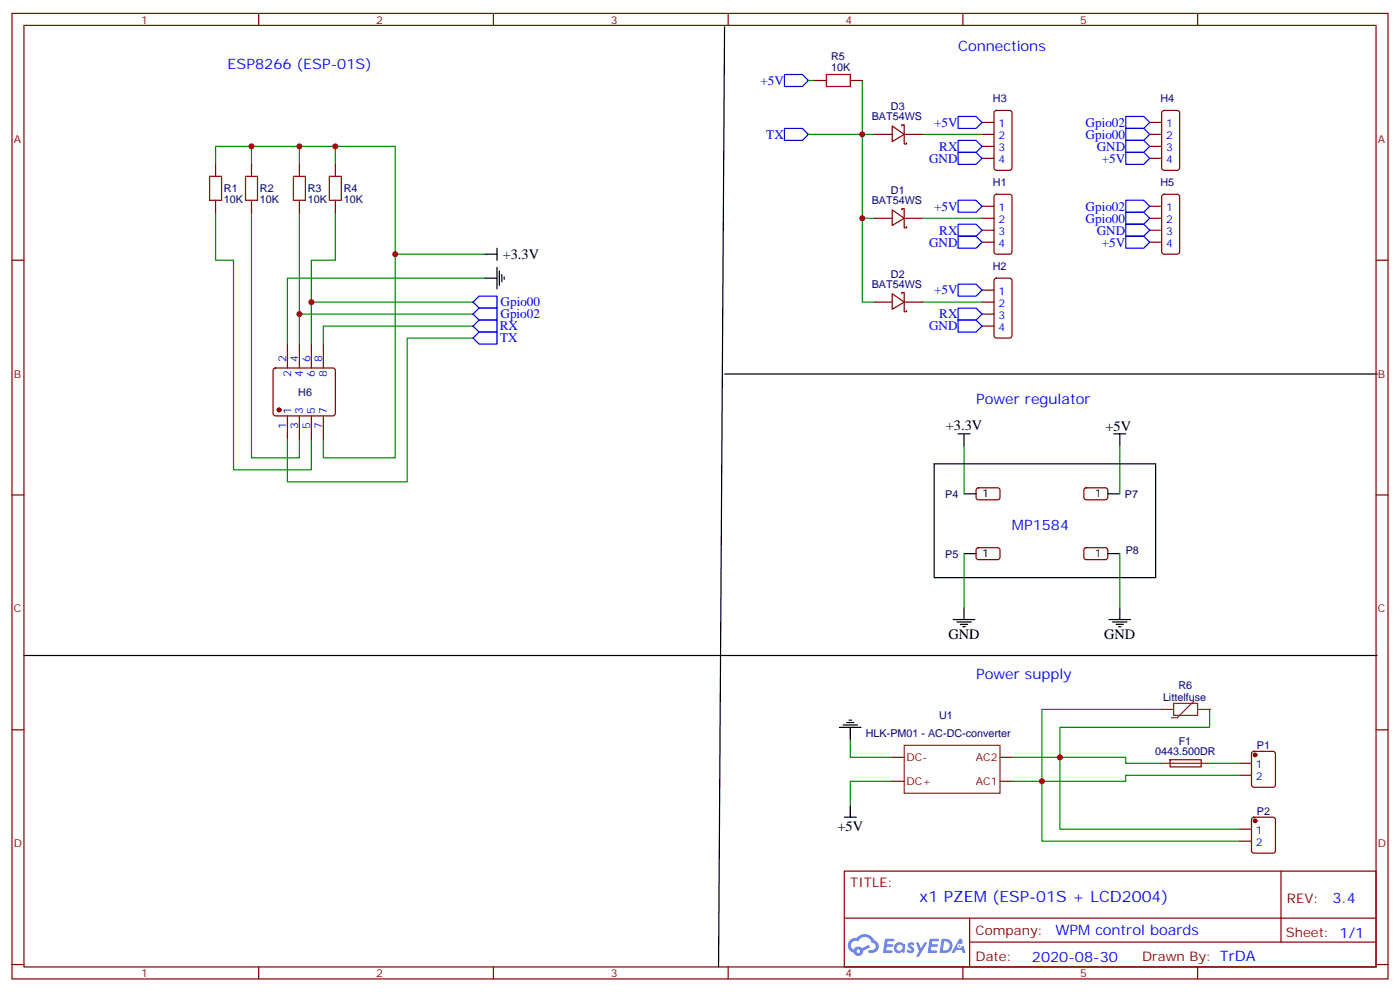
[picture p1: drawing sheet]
<svg xmlns="http://www.w3.org/2000/svg" width="412mm" height="292mm" viewBox="0 0 412 292" stroke-linecap="round" stroke-linejoin="round" font-family="sans-serif">
<g fill="none" stroke="#870000" stroke-width=".35">
<path d="M3.5 4h405.4v284.3h-405.4zM7.1 7.5h398.2v277.3h-398.2zM76.2 4v3.5M145.3 4v3.5M214.5 4v3.5M283.6 4v3.5M352.8 4v3.5M3.5 76.6h3.6M405.3 76.6h3.6M3.5 145.8h3.6M405.3 145.8h3.6M3.5 214.9h3.6"/>
<path d="M405.3 214.9h3.6M248.7 256.5h156.6v28.3h-156.6zM377.3 256.6v20.8M248.7 270.4h156.5M285.6 277.4h119.6M285.6 270.4v14.1M3.5 284.1h3.6M76.2 284.8v3.5M145.3 284.8v3.5M214.5 284.8v3.5M283.6 284.8v3.5M352.8 284.8v3.5"/>
<path d="M405.3 284.1h3.6"/>
</g>
<g fill="#5487ff">
<path d="M267.7 277.7a1.22 1.22 0 0 1 1.7 .3l-.4 .6a.47 .47 0 0 0-.3-.4 .47 .47 0 0 0-.5 .1l.1 .3a1.14 1.14 0 0 1 .8 1.7 1.14 1.14 0 0 1-1.9 0l-.2-.2 .5-.5 .7 .4a.29 .29 0 0 0 .3-.3 .29 .29 0 0 0-.2-.3 1.04 1.04 0 0 1-.6-1.7z"/>
<path d="M260.7 276.5h2.4l.3 .2-.2 .5h-1.8l-.1 .9h1.5l.3 .3-.3 .4h-1.6l-.2 1.1h1.7l.2 .4-.2 .3h-2.6z"/>
<path d="M273.8 276.5h2.4l.3 .2-.1 .5h-1.8l-.2 .9h1.6l.3 .3-.4 .4h-1.6l-.1 1.1h1.7l.2 .4-.2 .3h-2.6z"/>
<path d="M282.6 276.5h.7l.3 1.2-.6 .3a.69 .69 0 0 0-1 .3 .69 .69 0 0 0 .4 1 .69 .69 0 0 0 .9-.6l.5-.3 .6 2.2h-.8l-.2-.9h-1.8l-.5 .9h-.8z"/>
<path d="M269.8 277.6h.8l.6 1.8 1.1-1.8h.9l-2.6 4.1h-.8l.9-1.5z"/>
<path d="M277.4 276.5l-.6 4.1h1.3a2.11 2.11 0 0 0 2.5-2.1 2.11 2.11 0 0 0-2.5-2zM278.1 277.2a1.39 1.39 0 0 1 1.7 1.4 1.39 1.39 0 0 1-1.8 1.3h-.3z"/>
<path d="M263.7 278.1a1.54 1.54 0 0 0-.1 2.1 1.54 1.54 0 0 0 2.2 .2l.6 .2 .3-2.3-.2-.2-.4-.1a1.49 1.49 0 0 0-2.4 .1zM264 279.1a.94 .94 0 0 1 1.8 0 .94 .94 0 0 1-1.8 0z"/>
<path d="M250.4 276.8a2.18 2.18 0 0 0 1.1 3.8 1.44 1.44 0 0 0 1.6 .9 1.44 1.44 0 0 0 1.2-1.5l2-1-.5-.7-1.9 .9a1.47 1.47 0 0 0-2.4 .5 1.39 1.39 0 0 1-.7-2 1.39 1.39 0 0 1 2-.4 2.12 2.12 0 0 1 2.2-1.4 2.12 2.12 0 0 1 1.9 1.7 1.14 1.14 0 0 1 1.1 1.5 1.14 1.14 0 0 1-1.7 .7 .43 .43 0 0 0-.5 .3 .43 .43 0 0 0 .4 .5 1.98 1.98 0 0 0 2.5-1.2 1.98 1.98 0 0 0-1.2-2.5 3.1 3.1 0 0 0-5.3-.7l-.9 .1zM252.3 280.1a.55 .55 0 0 1 1.1 0 .55 .55 0 0 1-1.1 0z"/>
<circle cx="282.6" cy="278.6" r=".26"/>
</g>
<g fill="none" stroke="#008700" stroke-width=".35">
<path d="M238.1 39.6h19.4M238.1 23.7h1.8M254 23.7v40.6h3.5M271.6 39.6h17.7M63.5 48.4v-5.3h52.9v31.8h26.5M74.1 43.1v5.3M88.2 43.1v5.3M98.8 43.1v5.3M63.5 62.5v14.1h5.3v61.8h22.9v-8.9M74.1 62.5v72.3h14.1v-5.3M88.2 62.5v38.8M98.8 62.5v14.1h-7.1v24.7"/>
<path d="M116.4 74.9v59.9h-21.2v-5.3M254 64.3v24.7h3.5M271.6 64.3h17.7M88.2 92.5h51.1M91.7 89h47.6M139.3 96h-44.1v5.3M139.3 99.6h-19.4v42.3h-35.2v-12.4M142.9 81.9h-58.2v19.4M271.6 89h17.7M284 131.3v14.1M329.8 131.3v14.1M284 163.1v15.8"/>
<path d="M329.8 163.1v15.8M250.5 217.7v5.3h12.3M342.2 208.9h-35.3v38.8h58.2M356.3 208.9v5.3h-44.1v30h52.9M262.8 230.1h-12.3v7M298.1 223h33.5v1.8h10.6M365.1 228.3h-33.5v1.8h-33.5"/>
</g>
<g fill="#870000" stroke="#870000" stroke-width=".35">
<circle cx="82.2" cy="120.7" r=".53"/>
<circle cx="369.7" cy="222.3" r=".53"/>
<circle cx="369.7" cy="241.7" r=".53"/>
</g>
<g fill="none" stroke="#870000" stroke-width=".35">
<path d="M289.3 36.1h3.5M289.3 39.6h3.5M293 32.7l.5-.2h3.9l.6 .5 .1 16.5-.5 .6-4.1 .1-.6-.5-.1-16.5zM338.7 36.1h3.5M338.7 39.6h3.5M342.4 32.7l.5-.2h3.9l.6 .5 .1 16.5-.5 .6-4.1 .1-.7-.5v-16.5zM289.3 43.1h3.5M289.3 46.6h3.5M293 57.4l.5-.2h3.9l.6 .5 .1 16.5-.5 .6-4.1 .1-.6-.5-.1-16.5zM338.7 43.1h3.5M338.7 46.6h3.5M342.4 57.4l.5-.2h3.9l.6 .5 .1 16.5-.5 .6-4.1 .1-.7-.5v-16.5z"/>
<path d="M289.3 60.7h3.5M289.3 64.3h3.5M289.3 67.8h3.5M289.3 71.3h3.5M338.7 60.7h3.5M338.7 64.3h3.5M338.7 67.8h3.5M338.7 71.3h3.5M289.3 85.4h3.5M289.3 89h3.5M289.3 92.5h3.5M289.3 96h3.5"/>
<path d="M293 82.1l.5-.2h3.9l.6 .4 .1 16.5-.5 .7-4.1 .1-.6-.5-.1-16.5zM80.7 108.6l.4-.2h17l.5 .2 .2 .5v12.7l-.3 .5-.4 .2h-17l-.5-.2-.2-.5v-12.7zM84.7 101.3v7.1M88.2 101.3v7.1M91.7 101.3v7.1M95.2 101.3v7.1M84.7 122.5v7M88.2 122.5v7M91.7 122.5v7M95.2 122.5v7M287.7 143.9l.5-.2h5.9l.5 .7-.1 2.3-.6 .5-6-.1-.4-.6v-2.1zM319.5 143.9l.5-.2h5.9l.4 .7v2.3l-.7 .5-5.9-.1-.4-.6v-2.1z"/>
<path d="M287.7 161.5l.5-.2h5.9l.5 .7-.1 2.4-.6 .4h-6l-.4-.7v-2.1zM319.5 161.5l.5-.2h5.9l.4 .7v2.4l-.7 .4h-5.9l-.4-.7v-2.1zM262.8 230.1h3.5M262.8 223h3.5M294.6 230.1h3.5M294.6 223h3.5M365.1 224.8h3.6M365.1 228.3h3.6M368.9 221.5l.5-.2h5.6l.7 .4v9.4l-.5 .7h-5.8l-.7-.4v-9.4zM365.1 244.2h3.6M365.1 247.7h3.6M368.9 240.9l.5-.2h5.6l.7 .4v9.4l-.5 .7h-5.8l-.7-.4v-9.4z"/>
</g>
<g fill="none" stroke="#00f" stroke-width=".35">
<path d="M231.1 37.8h5.3l1.7 1.8-1.7 1.7h-5.3zM231.1 21.9h5.3l1.7 1.8-1.7 1.8h-5.3zM282.2 34.3h5.3l1.8 1.8-1.8 1.7h-5.3zM331.6 37.8h5.3l1.8 1.8-1.8 1.7h-5.3zM331.6 34.3h5.3l1.8 1.8-1.8 1.7h-5.3zM282.2 44.9h5.3l1.8 1.7-1.8 1.8h-5.3zM282.2 41.3h5.3l1.8 1.8-1.8 1.8h-5.3zM282.2 59h5.3l1.8 1.7-1.8 1.8h-5.3zM331.6 44.9h5.3l1.8 1.7-1.8 1.8h-5.3zM331.6 41.3h5.3l1.8 1.8-1.8 1.8h-5.3zM282.2 66h5.3l1.8 1.8-1.8 1.8h-5.3zM282.2 69.6h5.3l1.8 1.7-1.8 1.8h-5.3z"/>
<path d="M139.3 89l1.8-1.8h5.3v3.5h-5.3zM139.3 92.5l1.8-1.8h5.3v3.6h-5.3zM139.3 96l1.8-1.7h5.3v3.5h-5.3zM139.3 99.6l1.8-1.8h5.3v3.5h-5.3zM282.2 94.3h5.3l1.8 1.7-1.8 1.8h-5.3zM282.2 90.7h5.3l1.8 1.8-1.8 1.8h-5.3zM282.2 83.7h5.3l1.8 1.7-1.8 1.8h-5.3z"/>
</g>
<g fill="none" stroke="#000" stroke-width=".35">
<path d="M213.4 7.8l-1.7 277M142.9 74.9h3.5M146.4 73.1v3.5M146.4 78.7v6.4M147.1 79.8v4.2M142.9 81.9h3.5M147.8 80.9v2.1M148.5 81.6v.7M213.4 110.1h192.3M275.2 136.6h65.2v33.5h-65.2zM282.2 127.8h3.6M284 127.8v3.5"/>
<path d="M328.1 127.8h3.5M329.8 127.8v3.5M284 145.4h3.5M326.3 145.4h3.5M284 178.9v3.6M284 163.1h3.5M326.3 163.1h3.5M329.8 178.9v3.6M7.1 193h398.6M280.8 182.5h6.4M281.9 183.2h4.2M282.9 183.9h2.1"/>
<path d="M283.6 184.6h.7M326.7 182.5h6.3M327.7 183.2h4.3M328.8 183.9h2.1M329.5 184.6h.7M247.3 214.2h6.3M248.4 213.5h4.2M249.4 212.8h2.1M250.1 212.1h.7M250.5 214.2v3.5M250.5 237.1v3.6M248.7 240.7h3.5"/>
</g>
<path d="M266.3 219.5h28.3v14.1h-28.3zM342.2 208.9h3.5M351.7 206.4l-4.9 5h-1.8M352.8 208.9h3.5" fill="none" stroke="#8c2424" stroke-width=".35"/>
<g fill="#8c2424">
<circle cx="356.3" cy="208.9" r=".18"/>
<circle cx="342.2" cy="208.9" r=".18"/>
</g>
<path d="M345.7 207.2h7.1v3.5h-7.1z" fill="none" stroke="#903" stroke-width=".35"/>
<path d="M342.2 224.8h14.1" fill="none" stroke="#8c2424" stroke-width=".35"/>
<g fill="none" stroke="#870000" stroke-width=".35">
<path d="M239.9 23.7h3.5M250.5 23.7h3.5M257.5 39.6h5.3M262.8 37.1l3.5 2.5-3.5 2.1zM265.6 37.1v-.3h.7v5.6h.8v-.3M266.3 39.6h5.3M63.5 48.4v3.5M63.5 59v3.5M74.1 48.4v3.5M74.1 59v3.5M88.2 48.4v3.5M88.2 59v3.5"/>
<path d="M98.8 48.4v3.5M98.8 59v3.5M257.5 64.3h5.3M262.8 61.8l3.5 2.5-3.5 2.1zM265.6 61.8v-.3h.7v5.6h.8v-.4M266.3 64.3h5.3M257.5 89h5.3M262.8 86.5l3.5 2.5-3.5 2.1zM265.6 86.5v-.4h.7v5.7h.8v-.4M266.3 89h5.3M344.7 223.7h9.1v2.1h-9.1z"/>
</g>
<path d="M356.3 224.8h8.8" fill="none" stroke="#008700" stroke-width=".35"/>
<path d="M331.6 59h5.3l1.8 1.7-1.8 1.8h-5.3zM331.6 66h5.3l1.8 1.8-1.8 1.8h-5.3zM331.6 62.5h5.3l1.8 1.8-1.8 1.7h-5.3zM331.6 69.6h5.3l1.8 1.7-1.8 1.8h-5.3z" fill="none" stroke="#00f" stroke-width=".35"/>
<path d="M243.4 21.9h7.1v3.6h-7.1zM61.7 51.9h3.6v7.1h-3.6zM72.3 51.9h3.5v7.1h-3.5zM86.4 51.9h3.6v7.1h-3.6zM97 51.9h3.5v7.1h-3.5z" fill="none" stroke="#a10000" stroke-width=".35"/>
<g fill="#c00">
<circle cx="254" cy="39.6" r=".88"/>
<circle cx="91.7" cy="89" r=".88"/>
<circle cx="88.2" cy="92.5" r=".88"/>
<circle cx="116.4" cy="74.9" r=".88"/>
<circle cx="98.8" cy="43.1" r=".88"/>
<circle cx="88.2" cy="43.1" r=".88"/>
<circle cx="74.1" cy="43.1" r=".88"/>
<circle cx="254" cy="64.3" r=".88"/>
<circle cx="312.2" cy="223" r=".88"/>
<circle cx="306.9" cy="230.1" r=".88"/>
</g>
<text font-size="4.6" fill="#00f" x="270.8" y="265.6">x1 PZEM (ESP-01S + LCD2004)</text>
<g font-size="4.2" fill="#00f">
<text x="282.2" y="14.9">Connections</text>
<text x="67" y="20.2">ESP8266 (ESP-01S)</text>
<text x="287.5" y="119">Power regulator</text>
<text x="298.1" y="156">MP1584</text>
<text x="287.5" y="200.1">Power supply</text>
<text x="392.5" y="265.8">3.4</text>
<text x="310.9" y="275.4">WPM control boards</text>
<text x="304" y="283.2">2020-08-30</text>
</g>
<g font-size="4.2">
<text x="148.1" y="76.2">+3.3V</text>
<text x="278.6" y="126.6">+3.3V</text>
<text x="325.6" y="127.1">+5V</text>
<text x="279.4" y="188.1">GND</text>
<text x="325.3" y="188.1">GND</text>
<text x="246.7" y="244.7">+5V</text>
</g>
<g font-size="3.9" fill="#00f">
<text x="224" y="25">+5V</text>
<text x="225.7" y="40.9">TX</text>
<text x="275.1" y="37.3">+5V</text>
<text x="319.8" y="40.9">Gpio00</text>
<text x="319.8" y="37.3">Gpio02</text>
<text x="273.7" y="47.9">GND</text>
<text x="276.7" y="44.4">RX</text>
<text x="323" y="44.4">GND</text>
<text x="324.5" y="47.9">+5V</text>
<text x="275.1" y="62">+5V</text>
<text x="319.8" y="62">Gpio02</text>
<text x="319.8" y="65.5">Gpio00</text>
<text x="276.7" y="69.1">RX</text>
<text x="323" y="69.1">GND</text>
<text x="273.7" y="72.6">GND</text>
<text x="324.5" y="72.6">+5V</text>
<text x="275.1" y="86.7">+5V</text>
<text x="147.4" y="93.7">Gpio02</text>
<text x="147.5" y="90.2">Gpio00</text>
<text x="276.7" y="93.8">RX</text>
<text x="147.2" y="97.2">RX</text>
<text x="147.3" y="100.8">TX</text>
<text x="273.7" y="97.3">GND</text>
</g>
<g font-size="3.9" fill="#800">
<text x="250.5" y="261.1">TITLE:</text>
<text x="379.1" y="265.8">REV:</text>
<text x="287.4" y="275.3">Company:</text>
<text x="378.7" y="275.9">Sheet: 1/1</text>
<text x="287.4" y="283">Date:</text>
<text x="336.4" y="283.1">Drawn By: TrDA</text>
</g>
<g font-size="3.2" fill="#800">
<text x="41.6" y="6.9">1</text>
<text x="110.8" y="6.9">2</text>
<text x="179.9" y="6.9">3</text>
<text x="249.1" y="6.9">4</text>
<text x="318.2" y="6.9">5</text>
<text x="4.1" y="42.1">A</text>
<text x="405.9" y="42.1">A</text>
<text x="4.1" y="111.2">B</text>
<text x="405.9" y="111.2">B</text>
<text x="4.1" y="180.3">C</text>
<text x="405.9" y="180.3">C</text>
<text x="267.1" y="224.1">DC-</text>
<text x="287.5" y="224.1">AC2</text>
<text x="267.1" y="231.1">DC+</text>
<text x="287.5" y="231.1">AC1</text>
<text x="4.1" y="249.5">D</text>
<text x="405.9" y="249.5">D</text>
<text x="41.6" y="287.8">1</text>
<text x="110.8" y="287.8">2</text>
<text x="179.9" y="287.8">3</text>
<text x="249.1" y="287.8">4</text>
<text x="318.2" y="287.8">5</text>
</g>
<g font-size="3.2" fill="#000080">
<text x="244.8" y="17.7">R5</text>
<text x="244.8" y="20.9">10K</text>
<text x="256.8" y="35.5">BAT54WS</text>
<text x="262.4" y="32.5">D3</text>
<text x="292.5" y="30.2">H3</text>
<text x="341.9" y="30.2">H4</text>
<text x="66" y="59.8">10K</text>
<text x="66" y="56.6">R1</text>
<text x="76.6" y="59.8">10K</text>
<text x="76.6" y="56.6">R2</text>
<text x="90.7" y="59.8">10K</text>
<text x="90.7" y="56.6">R3</text>
<text x="101.2" y="59.8">10K</text>
<text x="101.3" y="56.6">R4</text>
<text x="262.4" y="57.2">D1</text>
<text x="292.5" y="54.9">H1</text>
<text x="341.9" y="54.9">H5</text>
<text x="256.8" y="60.2">BAT54WS</text>
<text x="262.4" y="81.9">D2</text>
<text x="292.5" y="79.6">H2</text>
<text x="256.8" y="84.9">BAT54WS</text>
<text x="87.9" y="116.6">H6</text>
<text x="278.4" y="146.6">P4</text>
<text x="331.4" y="146.6">P7</text>
<text x="278.4" y="164.2">P5</text>
<text x="331.6" y="163.1">P8</text>
<text x="347.2" y="203">R6</text>
<text x="342.6" y="206.6">Littelfuse</text>
<text x="276.6" y="211.9">U1</text>
<text x="255" y="217.1">HLK-PM01 - AC-DC-converter</text>
<text x="347.2" y="219.5">F1</text>
<text x="370.2" y="220.6">P1</text>
<text x="340.3" y="222.4">0443.500DR</text>
<text x="370.2" y="240">P2</text>
</g>
<g font-size="3.2" fill="#00f">
<text x="294.1" y="37.5">1</text>
<text x="294.1" y="41">2</text>
<text x="343.5" y="37.5">1</text>
<text x="343.5" y="41">2</text>
<text x="294.1" y="44.5">3</text>
<text x="343.5" y="44.5">3</text>
<text x="294.1" y="48">4</text>
<text x="343.5" y="48">4</text>
<text x="294.1" y="62.2">1</text>
<text x="294.1" y="65.7">2</text>
<text x="343.5" y="62.2">1</text>
<text x="343.5" y="65.7">2</text>
<text x="294.1" y="69.2">3</text>
<text x="343.5" y="69.2">3</text>
<text x="294.1" y="72.7">4</text>
<text x="343.5" y="72.7">4</text>
<text x="294.1" y="86.9">1</text>
<text x="294.1" y="90.4">2</text>
<text x="294.1" y="93.9">3</text>
<text x="294.1" y="97.4">4</text>
<text x="84.3" y="106.6" transform="rotate(-90 84.3 106.6)">2</text>
<text x="87.8" y="106.6" transform="rotate(-90 87.8 106.6)">4</text>
<text x="91.4" y="106.6" transform="rotate(-90 91.4 106.6)">6</text>
<text x="94.9" y="106.6" transform="rotate(-90 94.9 106.6)">8</text>
<text x="85.7" y="111.1" transform="rotate(-90 85.7 111.1)">2</text>
<text x="89.3" y="111.1" transform="rotate(-90 89.3 111.1)">4</text>
<text x="92.8" y="111.1" transform="rotate(-90 92.8 111.1)">6</text>
<text x="96.3" y="111.1" transform="rotate(-90 96.3 111.1)">8</text>
<text x="85.7" y="121.8" transform="rotate(-90 85.7 121.8)">1</text>
<text x="89.3" y="121.8" transform="rotate(-90 89.3 121.8)">3</text>
<text x="92.8" y="121.8" transform="rotate(-90 92.8 121.8)">5</text>
<text x="96.3" y="121.8" transform="rotate(-90 96.3 121.8)">7</text>
<text x="84.3" y="126.3" transform="rotate(-90 84.3 126.3)">1</text>
<text x="87.8" y="126.3" transform="rotate(-90 87.8 126.3)">3</text>
<text x="91.4" y="126.3" transform="rotate(-90 91.4 126.3)">5</text>
<text x="94.9" y="126.3" transform="rotate(-90 94.9 126.3)">7</text>
<text x="370" y="226.2">1</text>
<text x="370" y="229.7">2</text>
<text x="370" y="245.6">1</text>
<text x="370" y="249.1">2</text>
</g>
<g font-size="3.2">
<text x="289.3" y="146.5">1</text>
<text x="322.5" y="146.5">1</text>
<text x="289.3" y="164.1">1</text>
<text x="322.5" y="164.1">1</text>
</g>
</svg>
